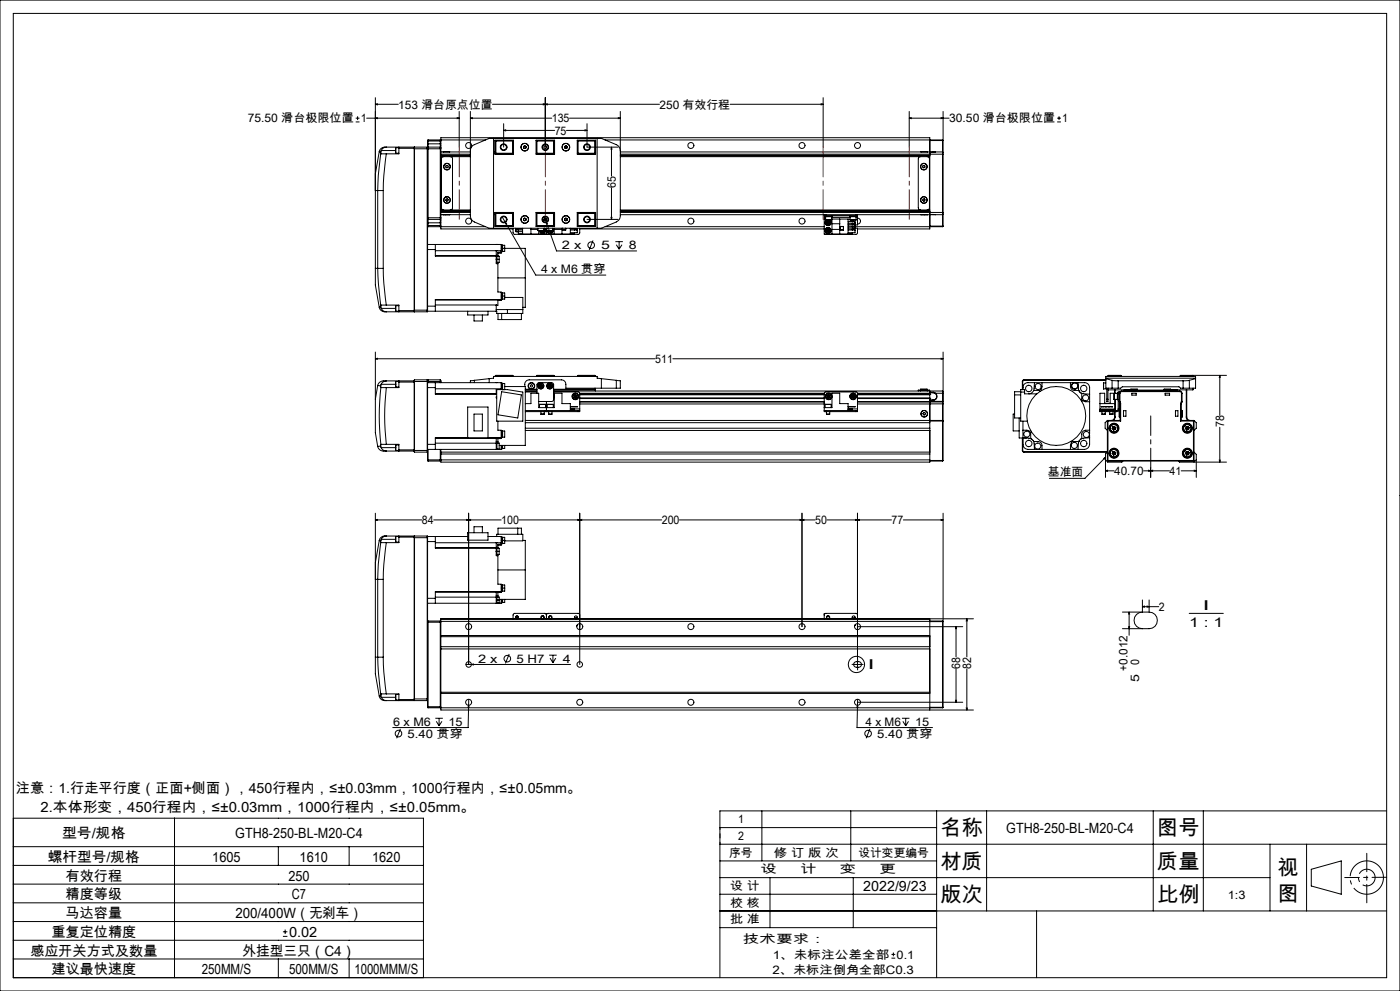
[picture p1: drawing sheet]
<svg xmlns="http://www.w3.org/2000/svg" width="420mm" height="297mm" viewBox="0 0 420 297" stroke-linecap="round" stroke-linejoin="round" font-family="sans-serif">
<g fill="none" stroke="#000" stroke-width=".3">
<path d="M0 0h420v297h-420zM4 4h412v289h-412zM106.7 36.5h1.1M106.7 35.4h1.1M107.3 34.9v1.1M110 35.4h27.8M112.6 31.3l.6-.2v.3zM112.6 35.4l.6-.1v.3zM112.6 29.3v51.1M112.6 31.3h6.9M137.2 35.3l.6 .1-.6 .2zM137.8 33.4v10.7"/>
<path d="M141.1 35.4l.6-.1v.3zM141.1 33.4v31.6l.3 .8 .9 .7 4.5 1.9h33.6l4.5-1.9 .6-.4 .4-.7 .2-.7v-31.3M141.1 35.4h24.4M147.7 31.3h50.1M151.1 39.1l.6-.2v.3zM151.1 37.1v7M151.1 39.1h15.3M163 31.1l.6 .2-.6 .1zM163.6 31.3l.6-.2v.3zM163.6 29.3v14.8M169.9 39.1h6.2M170.9 35.4h15.2"/>
<path d="M175.5 38.9l.6 .2-.6 .1zM176.1 37.1v7h9.4M185.5 35.3l.6 .1-.6 .2zM219 31.3h27.9M246.3 31.1l.6 .2-.6 .1zM246.9 29.3v14.8M272.8 35.4l.6-.1v.3zM272.8 35.4h11.9M272.8 33.4v10.7M282.3 35.3l.6 .1-.6 .2zM282.9 33.4v12.3M317.1 36.5h1.2"/>
<path d="M317.1 35.4h1.2M317.7 34.9v1.1M113.3 57.1h1.7M113.3 57.1v23.3M113.8 45.5l-1.2 6.6v5h.7M113.8 45.5h.5M114.2 46l-.7 6.6-.2 4.5M114.2 46l1.7 .1M114.3 45.5l-.1 .5M114.4 45.1l-.1 .4M114.4 45.1h4.3M115 57.1v23.3"/>
<path d="M115.9 44.1h-.4a1.75 1.75 0 0 0-1.7 1.4M115.9 46.1l-.8 6.5-.1 4.5M115.9 44.1l8.3 .1M115.9 44.1l-.8 .2-.7 .8M118.7 44.3v1.6M118.7 44.3h1M118.7 45.9h1M119.7 44.1v.3M119.7 44.4v1.7h-3.8M119.7 44.4h4.5M124.2 44.2v.4M124.2 44.6v48.4"/>
<path d="M124.2 44.6h8.1M124.4 44.1v49.3M124.4 44.1h3.8M124.4 44.1l-.2 .1M128.2 44.1v49.3M128.2 44.1l.1 .1M128.3 44.2v48.8M128.3 43.1v1.1M128.3 42.3h4M128.3 43.1h4M128.4 44.1v21.7M128.4 41.9v2.2"/>
<path d="M128.4 44.1h3.7M128.4 41.9l-.1 1.2M128.4 41.9h3.7M128.4 44.1l-.1 .2M132.1 44.1v21.7M132.1 41.9v2.2M132.1 44.1l.2 .2M132.1 41.9l.2 .2M132.3 44.3v-3h146.6v4.9M132.3 44.3v.3M132.3 44.6v20.7M132.3 47h8.8"/>
<path d="M132.3 46.6h8.8M132.3 45.5h8.8M132.3 41.9h13.4M132.3 46.2h8.8M132.9 45.5h2M133.1 47l-.5 .1-.2 .4v14.9l.2 .4 .5 .1M133.8 49.7l.4-.1 .2 .2v.4l-.3 .1-.4-.2zM133.8 59.7l.4-.2 .3 .3-.1 .4-.4 .1-.3-.3zM135.1 47l.5 .1 .1 .4v14.9l-.1 .4-.5 .1M141.1 45.2l.3-1.1 .6-.6 4.8-2h33.6l4.8 2 .6 .6 .3 1.1M148.1 41.5v26.9M148.5 45.5h.1"/>
<path d="M148.5 42h5.5v4.2h-5.5zM148.6 42.3v3.9M148.6 42.3h5.2M148.8 42.1v4M148.8 46.1h5.2M148.8 42.1h5.2M148.8 42.1l-.2 .2M153.8 42.3l.1-.2v4l-.1-.2M153.8 45.9h-5.2l.2 .2M153.8 42.3v3.6M157.1 44.3l.3 .2M157.1 43.9v.4"/>
<path d="M157.4 43.7l.4 .2M157.4 43.7l-.3 .2M157.8 44.3l-.4 .2M157.8 43.9v.4M160.8 46.1h5.6M160.8 42h5.6v4.2h-5.6zM160.8 42.1h5.6M161.1 42.3v3.6M161.1 42.3l-.2-.2v4l.2-.2M161.1 45.9h5M161.1 42.3h5M166.1 42.3l.2-.2v4l-.2-.2"/>
<path d="M166.1 42.3v3.6M169.4 44.3l.4 .2M169.4 43.9v.4M169.8 43.7l.3 .2M169.8 43.7l-.4 .2M170.1 44.3l-.3 .2M170.1 43.9v.4M173.2 42h5.5v4.2h-5.5zM173.2 46.1h5.2M173.2 42.1h5.2M173.4 42.3v3.6M173.4 42.3l-.2-.2v4l.2-.2"/>
<path d="M173.4 45.9h5.2l-.2 .2M173.4 42.3h5.2M178.4 42.1v4M178.4 42.1l.2 .2M178.6 42.3v3.9M178.6 45.5h.1M179.1 41.5v26.9M181.5 41.9h101.3M183.4 44.1l.2 .6h-.3zM183.4 44.1v8.7M183.4 56.3v9.5M186.1 47h92.8"/>
<path d="M186.1 46.6h92.8M186.1 45.5h93.8M186.1 46.2h96.7M276.2 47l-.5 .1-.2 .5v14.7l.2 .5 .5 .1M276.3 45.5h2M276.9 49.7l.3-.1 .3 .2v.4l-.4 .1-.3-.2zM276.9 59.7l.4-.1 .2 .3-.1 .4h-.4l-.2-.3zM278.2 47l.4 .1 .2 .5v14.7l-.2 .5-.4 .1M278.9 46.2v17.5M278.9 42.1h3.9M279.9 45.6h-1v.6M279.9 45.5h.8"/>
<path d="M279.9 45.5v.1M280.7 45.5l-.8 .1M280.7 45.5h2.1M282.8 46.2h.1M282.8 45.5v.7M282.8 45.5l.1 .2M282.8 41.9l.1 .1-.1 .1M282.8 41.9v.2M282.8 42.1v3.4M282.8 46.2v17.5M282.9 45.7v.5M282.9 46.2v17.5"/>
<path d="M128.3 73.3h2.3M128.3 74.8h2.3M128.3 67.5h4M128.3 65.3h4M128.3 65.6l.1 .2M128.3 66.8h4M128.3 67.8l.1 .1M128.4 65.8v2.1M128.4 65.8h3.7M128.4 67.9h3.7M130.6 74.8v2l18.5-.1v2h-.2M130.6 73.3v1.5"/>
<path d="M130.6 73.3h19.8v2.6h-1M130.6 76.6h18.3M130.6 75.1h19.8M132.1 65.8v2.1M132.3 65.3v.3M132.3 65.6v3h21.6M132.3 62.9h8.8M132.3 63.2h8.8M132.3 64.3h8.8M132.3 67.9h13.4M132.3 63.7h8.8M132.3 65.6l-.2 .2"/>
<path d="M132.3 67.8l-.2 .1M132.3 63.3h8.8M132.9 64.3h2M148.5 64.3h.1M148.5 63.7h5.5v4.2h-5.5zM148.6 63.7v3.9M148.6 67.6h5.2M148.6 67.6l.2 .2M148.8 63.8v4M148.8 63.8l-.2 .1h5.2M148.8 63.8h5.2M148.8 67.8h5.2"/>
<path d="M148.9 73.3h.1M148.9 76.6v1.1M148.9 77.7v1.3h.5M148.9 75.1h.1M148.9 75.1v1.5M148.9 75.1v.1M148.9 73.3h.2M148.9 77.7h.9M148.9 76.5h.5M149.1 76.8h.7v.9M149.1 73.3h.1M149.4 78.6v.4"/>
<path d="M149.4 76.5v.3M149.4 79v8.5h1v2.3M149.8 77.7v.9h-.7M150.4 74.4h7.2v8.9M150.4 75.6h-1v.9M150.4 73.4h.4v2l-.4 .1M150.5 73.4v2.1M150.7 65l.8 1.5M150.8 73.5h.6v1.8h-.6M151.5 66.5l.4 .5-.2 .1zM151.5 66.5l9.2 15.9h21.1M153.8 63.9l.1-.1v4l-.1-.2"/>
<path d="M153.8 63.9v3.7M153.9 68.4l.1 1.5 .3 .3h19.2l.4-.4v-1.4M154.7 68.4v.2h2.1M154.7 68.9v.5h2.1M154.7 68.9h2.1M154.9 69.4h.4M155.5 68.6v.3a.41 .41 0 0 0-.4-.3 .41 .41 0 0 0-.4 .3M155.5 69.4v.7h1.3M156.8 68.4v1.8M157.1 66l.3 .1M157.1 65.6v.4M157.4 65.4l.4 .2"/>
<path d="M157.4 65.4l-.3 .2M157.8 66l-.4 .1M157.8 65.6v.4M159.3 68.4v1.8M159.3 68.8h2.1M160.8 63.7h5.6v4.2h-5.6zM160.8 63.8h5.6M160.8 67.8h5.6M161.1 63.9v3.7M161.1 67.8v.1M161.1 63.9l-.2-.1v4l.2-.2M161.1 63.9h5"/>
<path d="M161.1 67.6h5M161.4 69.1h1.7M161.4 69.1h1.8M161.4 68.4v.7M161.6 69.1v1.1M161.7 67.8v.1M162.3 69.1l.1 .3M162.4 69.4l.5 .2M162.4 69.4l.3-.3 .2 .5M162.9 69.1l.3 .1M163.1 69.1h.1M163.2 68.4v.7"/>
<path d="M163.2 68.9v.3M163.2 65.9h.3zM163.2 66l.2 .2M163.2 69.2l-.3 .4M163.3 66l.1 .1M163.3 68.4a.86 .86 0 0 1-.2 1.4 .86 .86 0 0 1-1.2-.7M163.3 65l.6 1.6M163.4 68.4a.9 .9 0 0 1-.3 1.5 .9 .9 0 0 1-1.2-.8M163.5 65.9h.1M163.5 65.4v.5M163.5 65.6h.5M163.7 70.2h-.3"/>
<path d="M163.9 66.6l.3 .5-.3 .1zM163.9 66.6l3.1 8.6h24M163.9 65.5v.5M163.9 68.4v1.8M164 69.1h1.8M164 68.4v.7M164.2 70.2h.2M164.7 69.1v.3M164.7 69.4l.5 .2M164.7 69.4l.4-.3 .1 .5M165.2 69.1l.4 .2M165.4 67.8v.1"/>
<path d="M165.5 69.1l.1 .2M165.6 69.3l-.4 .3M165.8 69.1h.1M165.8 68.5a.91 .91 0 0 1-.4 1.4 .91 .91 0 0 1-1.2-.8M165.8 68.6a.88 .88 0 0 1-.5 1.3 .88 .88 0 0 1-1.1-.8M165.8 68.4v.7M166.1 63.9l.2-.1v4.1M166.1 63.9v3.7M166.1 67.8v.1M166.1 67.6l.2 .2M166.3 68.4v1.8M166.3 68.8h2.3"/>
<path d="M168.6 68.4v1.8M168.7 68.4v.5h1v-.5M169.4 66l.4 .1M169.4 65.6v.4M169.7 68.4v.5M169.8 65.4l.3 .2M169.8 65.4l-.4 .2M170.1 66l-.3 .1M170.1 65.6v.4M171.1 68.4v1.8M171.1 68.9h2.1M172.4 68.6v.3a.41 .41 0 0 1 .4-.3 .41 .41 0 0 1 .3 .3"/>
<path d="M172.4 69.7v.4h-1.3M173.2 69v.2M173.2 63.7h5.5v4.2h-5.5zM173.2 68.4v.2h-2.1M173.2 68.9v.8h-2.1M173.2 63.8h5.2M173.2 67.8h5.2M173.4 63.9v3.7M173.4 63.9l-.2-.1v4l.2-.2M173.4 67.6h5.2M173.9 68.6h73.4M176.1 65.8h9.4"/>
<path d="M177.9 72.1l-1.1 2.8M178.4 63.8v4M178.4 63.8l.2 .1h-5.2M178.6 63.7v3.9M178.6 64.3h.1M178.6 67.6l-.2 .2M181.5 67.9h65.8M183.3 65.2h.3l-.2 .6zM184.6 72.4h2.3M184.9 73.3l.8 1.4M185.7 72.4v2.3M186.1 62.9h92.8"/>
<path d="M186.1 63.2h92.8M186.1 64.3h61.2M186.1 63.7h96.7M186.1 63.3h92.8M186.6 73.3l-.9 1.4M247.3 64.7h.5M247.3 64.3h.5M247.3 64.7v.5M247.3 65.2v5h9.6l.3-.4v-1.4h-.7M247.3 64.3v.4M247.3 65.6h.4M247.3 65.2h.4"/>
<path d="M247.5 70.2h.3M247.6 64.7v.2h2v-.2M247.7 65.9h1.7M247.7 65.9h1.8M247.7 64.9v1M247.8 64.3v.4M247.8 64.3h9M247.8 64.7h9M247.9 66.8l.3 .4M248 68.9v.5M248 68.9l.9 .4M248 65.9l-.5 .9"/>
<path d="M248 69.4l.5 .2M248.1 65.9l-.3 .3-.2 .6M248.1 66.3l-.2 .5M248.1 66.3l.6 .9M248.2 67.2h.5M248.4 68.6l-.4 .3M248.4 68.6l.4 .2M248.4 68.6l.1 1M248.7 66.3h-.6M248.7 66.3l.2 .4M248.7 66.3l-.5 .9M248.8 65.9a.87 .87 0 0 1 .1 1.5 .87 .87 0 0 1-1.3-.6"/>
<path d="M248.8 65.9a.89 .89 0 0 1 .1 1.6 .89 .89 0 0 1-1.4-.7M248.8 68.8l.1 .5M248.8 68.8l-.8 .6M248.9 69.3l-.4 .3M248.9 66.7l-.2 .5M248.9 66.7l-1 .1M249.5 65.9h-.1M249.5 65.6h4.9v4.6M249.5 64.9v1M249.5 65.2h5.5M249.6 65.6v4.6M249.6 68.8h2.3"/>
<path d="M249.6 67.1h2.3M251.9 65.6v4.6M252 67.9h1v1h-1zM253 67.9v1M254.4 66.4h2.1v.5M254.4 67.2h2.1v.5h-2.1M254.4 68.1h2.1v.5h-2.1M254.4 68.9h2.1M254.4 66.9h2.1M254.4 65.7h.6M254.9 64.7v.2h2v-.2M255 65.9h1.8"/>
<path d="M255 64.9v1M255.7 68.6v.3a.41 .41 0 0 1 .4-.3 .41 .41 0 0 1 .4 .3M255.7 65.9v.5M255.7 67.7v.4M255.7 69.7v.4h-1.3M255.7 67.9h27.1M255.9 66.4h.4M256.5 66.9l-.4 .3-.4-.3v.3M256.5 66.6v.2M256.5 69v.2M256.5 68.9v.8h-2.1M256.8 64.7h.4"/>
<path d="M256.8 64.3h.4M256.8 64.3v.4M256.8 65.9h.1M256.8 64.9v1M256.8 65.2h.4M257.2 65.4a.9 .9 0 0 1 1 .9 .9 .9 0 0 1-1 .9M257.2 64.7v.5M257.2 64.3v.4M257.2 65.2v2.2h-.7M257.2 64.3h22.7M276.3 64.3h2M278.9 63.7v4.9h-21.7"/>
<path d="M278.9 63.7v.6h1M278.9 67.8h3.9M279.9 64.3h.8M279.9 64.3h.1M280.7 64.3h2.1M282.8 63.7h.1M282.8 63.7v.6M282.8 67.8h.1M282.8 67.8v.1M282.8 64.3v3.5M282.9 63.7v.5M282.9 64.2l-.1 .1"/>
<path d="M282.9 67.8l-.1 .1M282.9 64.2v3.6M112.6 80.4v5l1.2 6.7M112.6 80.4h.7M113.3 80.4h1.7M113.3 80.4l.2 4.6 .7 6.6M113.8 92.1a1.8 1.8 0 0 0 2.1 1.3M114.2 91.6l.1 .4M114.3 92l.1 .4M114.3 92l-.5 .1M114.4 92.4l.7 .8 .8 .2M114.4 92.4h4.3"/>
<path d="M115 80.4l.1 4.5 .8 6.5M115.9 91.4l-1.7 .2M115.9 91.4h3.8v1.7M118.7 91.6v1.7M118.7 93.3h1M118.7 91.6h1M119.7 93.1v.3M119.7 93.1h4.5M124.2 93.3l-8.3 .1M124.2 93v.3M124.2 93h4.1M124.2 93.3l.2 .1"/>
<path d="M124.4 93.4h3.8M128.3 93l-.1 .4M128.3 91.8h2.3M130.6 91.8v1.5M130.6 91.4h18.3M140.3 93.3v1.1h6.1v-1.1M142.2 94.4v1.8h2.5v-1.8M148.9 91.4v1.9M148.9 92.8h7.9M149.4 83.3h8.2M149.4 93.9v1.9h7v-1.9M150.4 89.8l-19.8 .1"/>
<path d="M150.4 87.7h.1v2M150.4 90h-1v1.5l-.5-.1M150.4 89.8h-19.8v2M150.4 88.7h1M150.5 93.9v1.9M150.5 87.7h.3v2h-.4M150.8 87.8h.6v.9M151.4 88.7v.9h-.6M151.4 89.1h5.4v4.8h-7.8v-.6h-20.7M152.2 92.8v1.1M157.6 83.3v8.8h-.8M112.6 107.5l.6-.1v.3z"/>
<path d="M112.6 119.7v10l.7 4.1M112.6 105.5v14.2M112.6 107.5h83.9M113.3 115.5h.1M113.3 115.5l.9 .1M113.3 115.5l-.7 4.2M114.2 115.6l.1 .5M114.3 116.1l1.6 .1M114.3 116.1a75.3 75.3 0 0 0 0 17.2M114.3 115.2l-.1 .4M114.3 115.2h4.4M115.9 114.2h-.3a1.92 1.92 0 0 0-2.3 1.3"/>
<path d="M115.9 116.2a73.4 73.4 0 0 0 0 17M115.9 114.2a1.71 1.71 0 0 0-1.6 1M115.9 114.2h8.3M118.7 115.2v.8M118.7 114.3v.9M118.7 114.3v1.7M118.7 114.3h1M118.7 116h1M119.7 114.2v.3M119.7 114.5v1.7h-3.8M119.7 114.5h4.5M124.2 114.3h8.1"/>
<path d="M124.2 114.5v20.3M124.4 113.8l-.2 .7M124.4 113.8v21.7M124.4 113.8h3.8M128.2 113.8v21.7M128.2 113.8l.1 21.2M128.3 114.7h22.1v1.8M128.3 116.2h2.3M128.4 113.8v.9M128.4 113.8h3.7M128.4 113.8l-.1 .2M130.6 114.7v1.5"/>
<path d="M130.6 116.2v1.9h18.3v-1.3h3.3l4.6 .7v8.7h-7.8v-9.4M130.6 118h18.3M130.6 116.5h19.8M132.1 113.8v.9M132.1 113.8l.2 .5M132.3 114.3v.4M142.3 114l-1.2 .1v.6M142.3 114v.7M146.8 113.5v1.2M148.6 112.7h5.3M148.6 112.7v.1M148.8 112.5h5l.1 .2"/>
<path d="M148.8 112.5v.3M148.8 112.5l-.2 .2M148.9 114.6v.1M149 119v.3M149.1 114.6v.1M150.4 114.8l.4 .1v1.9M150.4 116.5v.3M150.5 117.4l5.9 1-1.1 6.9-5.9-1zM150.5 114.8v2M150.8 114.9h.6v.9M151.4 115.8h6.2v17.7h-7.8M151.4 115.8v1"/>
<path d="M153.9 112.7v.1M157.4 115.8a1.51 1.51 0 0 1 1.4-2h9.6a1.33 1.33 0 0 1 1.4 1.4v1.1h15.1M157.6 117.2h3.5M157.6 117.5h3.5M157.6 116.7h3.5M157.6 116.8h3.5M160.9 112.7l.2-.2h5l.2 .2M160.9 112.7h5.4M160.9 112.7v.1M161.1 117.9v-2.6l.4-.6h4.1l.5 .4v4.7l-.2 .4-.3 .1h-4M161.7 115.7l.3 .4M162 115.2l-.3 .5"/>
<path d="M162 115.2l.3 .5M162.3 115.7l-.3 .4M162.3 115.7l.2 .4M162.3 115.7h-.6M162.5 115.2l.3 .4M162.5 115.2h-.5M162.5 115.2l-.2 .5M162.5 116.1h-.5M162.8 115.6l-.3 .5M162.8 115.6l-.5 .1M164.4 115.7l.3 .4M164.7 115.2l-.3 .5"/>
<path d="M164.7 115.2l.2 .5M164.9 115.7l-.2 .4M164.9 115.7l.3 .4M165.2 115.2l.2 .4M165.2 115.2h-.5M165.2 115.2l-.3 .5M165.2 116.1h-.5M165.4 115.6l-.2 .5M165.4 115.6l-1 .1M166.1 118.2l.2 .5-.2 .6M166.1 117.5h7.6l.2 .4v4.7M166.1 118.5v.6"/>
<path d="M166.1 118.6v.4M166.1 117.2h116.7M166.1 116.7h12.3M166.3 112.7v.1M172.2 118.6v.5M172.2 118.6l.4 .2M172.2 119.1l.4 .2M172.5 118.3l-.3 .3M172.5 118.3l.5 .2M172.5 118.3l.1 1M172.6 118.8l-.4 .3M172.6 118.8l.4 .2"/>
<path d="M173 118.5v.5M173 118.5l-.4 .3M173 119l-.4 .3M173.2 112.7h5.4M173.2 112.7v.1M173.9 118.2h73.4M173.9 119.4h73.4M173.9 118.3h73.4M173.9 119.3h73.4M173.9 118.1h73.4M173.9 117.9h73.4M178.4 112.5h-5l-.2 .2"/>
<path d="M178.4 112.5v.3M178.4 116.3v.4M178.4 116.7l.2 .1h-12.5M178.4 112.5l.2 .2M178.6 112.7v.1M178.6 116.3v.9M180.4 113.5l-1.3-.2v-.5h-31v.5l-5.8 .7M180.4 113.5v2.8M180.4 113.5l4.5 .5M184.9 114l1.2 .1v2.2h-1.2M184.9 114v2.3M201.9 107.5h81"/>
<path d="M248.1 119l.4 .3M248.2 118.5l-.1 .5M248.2 118.5l.4 .3M248.6 118.8l-.1 .5M248.6 118.8l.4 .3M248.6 118.3l-.4 .2M248.6 118.3l.5 .3M248.6 118.3v.5M249 119.1l-.5 .2M249.1 118.6l-.1 .5M249.1 118.6l-1 .4M255.5 118.6v.5"/>
<path d="M255.5 118.6l.4 .2M255.5 119.1l.5 .2M255.9 118.3l-.4 .3M255.9 118.3l.4 .2M255.9 118.3l.1 1M255.9 118.8l-.4 .3M255.9 118.8l.5 .2M256.3 118.5l.1 .5M256.3 118.5l-.4 .3M256.4 119l-.4 .3M257.2 118.1l21.7 .1M257.2 118.2h21.7"/>
<path d="M257.2 119.4h21.7M257.2 118.3h21.7M257.2 119.3h21.7M257.2 117.9h21.7M275.5 117.2v-.3h3.3v.3M276.2 116.7h2M276.2 116.7v.5M276.2 116.9h1.9M278.2 116.7v.5M278.9 119.4h-21.7M278.9 117.9v2.6M278.9 118.2h.1"/>
<path d="M278.9 119.4h.1M278.9 120h1M278.9 119.9h1M278.9 117.7h1M279.9 117.6h-1v-.4v.7M279.9 117.7l.7 .3M279.9 117.6l.8 .3M279.9 117.6v.1M279.9 119.9v.1M280.6 118a1.06 1.06 0 0 1 .4 1.2 1.06 1.06 0 0 1-1.1 .7M280.7 117.9a1.18 1.18 0 0 1 .4 1.3 1.18 1.18 0 0 1-1.2 .8M280.7 117.9h2.1"/>
<path d="M280.7 117.9l-.1 .1M282.3 107.4l.6 .1-.6 .2zM282.8 117.2v.7M282.8 117.2l.1 .1v.6h-.1M282.8 117.9v2.4M282.9 105.5v14.8M304.4 118.4h1.8M306.2 117.5h1.2M306.2 117.4h-1.8v7.9h1.8M306.7 114.3h.1M306.7 114.3v2.5M306.8 114.3v2.5"/>
<path d="M307.2 113.8l-.5 .5M307.2 113.9l-.4 .4M307.2 113.8h24.6M307.2 113.8v.1M307.2 113.9h24.6M310.1 117a1.64 1.64 0 0 1-1.5 1M310.1 117h1.8l.1 .3M310.3 114.7l-.2 2.3M311 118h-3.6v-1.2h-1.2v9.4h2M312.6 114.7v1.4l-.4 .6 .3 .3M321.1 114.7v1.1a1.21 1.21 0 0 0 1.2 1.2h1.3l.9 .9M322.3 114.7h-13.9a1.58 1.58 0 0 0-1.5 2.1"/>
<path d="M322.6 114.7h2.8a1.51 1.51 0 0 1 1.5 1.5v13.9M323.4 114.7l.1 1.1a1.96 1.96 0 0 0 1.1 2.1M324.5 117.9v1.8l-.2 .1M324.5 117.9l2.4 .2M331 116.5l.1 .1M331 116.4v.1M331.1 114.8l-.1 1.6M331.1 114.8v1.6M331.1 116.6h.9M331.1 114.8h.7M331.1 116.4v.2M331.8 113.3h26.9"/>
<path d="M331.8 113.5l1.8 .5M332 119.7v.6h.4v-.6M332 119.7h.4M332 116.3v3.4M332.4 112.7h4M332.4 112.7v.1M332.4 116.3v3.4M332.4 116.7l.1 .1M332.5 112.5h3.7M332.5 116.8h6.7M332.5 112.5v.3M332.5 116.3v.5"/>
<path d="M332.5 112.5l-.1 .2M333.6 114l1.9 .1M333.6 116.3h1.9M333.6 116.3h-1.8v-3.5h26.9v3.5h-1.9M333.6 114v2.3M334.2 117.9h.1M334.2 117.9v1.8M334.2 119.7h1M334.2 117.9h1M334.4 116.8v1.1M334.5 117.9h-1.4v3h-1.7v-3h-1.4v5.1M334.5 119.7v3.3"/>
<path d="M334.5 116.8v1.1M335.5 117.8h-.3v2h.3M335.5 118h.3M335.5 114.1h19.4M335.5 116.3h.7l.5-.4h17l.5 .4h.7M335.5 114.1v2.2M335.5 118v4.6M335.8 117.9v-.4h-.3v.5M335.8 117.9h.2M335.8 117.9v4.7M336 117.9v2.4M336.2 112.5v.3"/>
<path d="M336.2 112.5l.2 .2M336.4 112.7v.1M336.5 117.2v.2M336.5 117.4l-.5 .5M336.5 117.2l-.5 .2-.2 .5M336.5 117.2h17.4M336.5 117.4h17.4M337.9 116.9h-.7v.3M337.9 116.9h14.6M337.9 116.9v.3M339.2 116.7h2M339.2 116.8l.1 .1"/>
<path d="M339.2 116.8h2M339.2 116.7v.2M339.5 117.9h1.4v.5h-1.4zM341.2 116.8v.1M341.2 116.7v.1M349.2 116.7h2M349.2 116.8l.1 .1M349.2 116.8h2M349.2 116.7v.1M349.5 117.9h1.4v.5h-1.4zM351.2 116.8v.1M351.2 116.8h6.7"/>
<path d="M351.2 116.7v.2M352.5 116.9h.7v.3M352.5 116.9v.3M353.9 117.4l.5 .5M353.9 117.2v.2M353.9 117.2l.6 .3 .1 .4M354 112.7h4M354 112.7v.1M354.2 112.5h13.7M354.2 112.5v.3M354.2 112.5l-.2 .2M354.4 117.9h.2"/>
<path d="M354.4 117.9v2.4M354.6 117.9v2.4M354.9 116.3h1.9M354.9 114.1v2.2M355.9 116.8v8.2M356 116.8v8.2M356.8 114l-1.9 .1M356.8 114v2.3M357.9 116.3v.5M358 112.7l-.1-.2v.3M358 112.7v.1M358 116.3l-.1 .5"/>
<path d="M358.7 113.5l-1.9 .5M365.9 112.5v12M365.9 112.5l.2 .6h-.3zM113.3 133.8a2.06 2.06 0 0 0 2.6 1.4M113.3 133.8h.1M114.2 133.7l.1 .5M114.2 133.7l-.9 .1M114.3 133.3l-.1 .4M114.3 134.2l.8 .8 .8 .2M114.3 134.2h4.4M115.9 133.2l-1.6 .1M115.9 133.2h3.8v1.6"/>
<path d="M115.9 135.2h8.3M118.7 134.2v.8M118.7 133.3v.9M118.7 133.3v1.7M118.7 133.3h1M118.7 135h1M119.7 134.8v.4M119.7 134.8h4.5M124.2 134.8l.2 .7M124.2 135h4.1M124.4 135.5h3.8M128.3 135v.4"/>
<path d="M128.3 137.8h4M128.3 133.2h2.3M128.3 135.4l-.1 .1M128.3 135.4l.1 2.8M128.4 138.2h3.7M128.4 134.7v3.5M130.6 133.2v1.5M130.6 132.8h18.3M132.1 134.7v3.5M132.3 137.8h146.6M132.3 136.1h146.6M132.3 135.5h146.6"/>
<path d="M132.3 138l-.2 .2M140.3 122h6.1v9.3h-6.1zM140.3 131.2h-9.7v2M142.2 124.1h2.5v5h-2.5zM146.4 131.2h4M148.9 131.3h.1M148.9 131.3v1M148.9 132.8v1.9M148.9 132.7h.2v2M148.9 132.3v.5M148.9 132.3h.5M149.1 132.8h.7v1.8h-.7"/>
<path d="M149.4 132.3v.5M149.4 126.2v2.7h1v2.4h-19.8M149.4 134.6v.1M150.4 129.1l1 .1v1.8h-.6M150.4 131.4h-1v.9M150.4 133.5v1.2h-22.1M150.5 129.1v2M150.5 133.5v1M150.8 129.1v2h-.4M150.8 133.5v1h-.4M151.4 133.5v.9h-.6M157.6 128.3h121.3"/>
<path d="M157.6 129h121.3M157.6 126.7h121.3M157.6 126h125.2M157.6 123.4h5.8M157.6 123h5.8M157.6 121h1.7v-3.1h2.3v4.3h4.7v-4.3h2.3v3.1h2.5v2M161.9 121.2h1.8M161.9 121.2v1M162.3 124.1h1M162.3 123.4v.7M163.3 123.4v.7M163.4 123.4h.5"/>
<path d="M163.4 123h1M163.4 123v.4M163.6 121.2h-1.7M163.7 121.2h.1M163.7 121.2v1M163.9 123.4h.5M163.9 120.3v3.1M164.2 121.2h1.8M164.2 121.2v1M164.4 123.4h9M164.4 123h9M164.4 123v.4"/>
<path d="M164.6 124.1h1M164.6 123.4v.7M165.6 123.4v.7M165.9 121.2h-1.7M166 121.2h.1M166 121.2v1M171.1 121.8h2.1l-2.1 .2M172.4 122.6v.2h-1.3M173.4 123h.5M173.4 123v.4M173.9 123v.4h-.5M173.9 122.6v.4"/>
<path d="M173.9 122.6h-2.8M173.9 120.3h73.4M173.9 121.1h73.4M173.9 120.5h73.4M247.3 123h.5M247.3 122.2h2.3v-4.3h2.3v3.1h2.5v2M247.5 121.2h1.8M247.5 121.2h.1M247.5 121.2v1M247.8 123v.4M247.8 123.4h9M247.8 123h9"/>
<path d="M247.9 124.1h1M247.9 123.4v.7M248.9 123.4v.7M249.3 121.2v1M254.4 121.8h2.1l-2.1 .2M255.7 122.6v.2h-1.3M256.8 123h.4M256.8 123v.4M257.2 123v.4h-.4M257.2 122.6v-4.7l-.2-.4h-9.4l-.3 .4v5.5h.5M257.2 122.6v.4M257.2 122.6h-2.8"/>
<path d="M257.2 120.5h21.7M277.1 123.6l.4 .1 .1 .3-.2 .4-.4-.1-.1-.3zM278.9 120.5v.6M278.9 120.5v.5M278.9 121v17.5h-146.6v-3.8M278.9 138.2h3.9M278.9 138h3.9M278.9 126.2h3.9M278.9 120.5h3.9M282.8 138v.2M282.8 126v.2M282.8 138h.1"/>
<path d="M282.8 126l.1 .1-.1 .1M282.8 120.3h.1M282.8 120.3v.2M282.8 121h.1M282.8 120.5v.5M282.8 120.3h-25.6M282.8 121v5M282.8 126.2v11.8M282.8 121l-25.6 .1M282.9 138l-.1 .2M282.9 120.4l-.1 .1M282.9 120.3v.1"/>
<path d="M282.9 120.4v.6M282.9 121v17M304.4 124.1h-.4v5h1.8M305.8 125.3v6h2.1M306.7 135l.5 .5M306.7 135h.1M306.7 131.3v3.7M306.8 135l.4 .4M306.8 131.3v3.7M306.9 128.9l1.4 .1 .6 .3 .3-.2M306.9 126.2v7a1.51 1.51 0 0 0 1.5 1.5h2.8M306.9 131.2l2.3 .2"/>
<path d="M307.2 135.5h25l-.6 .6v7M307.2 135.4v.1M307.2 135.4h25M309.2 131.4l.3 .2M309.2 131.4l.9 .9M309.5 129.5l-.3 .2v1.7M309.9 132l.2 .3M310.1 132.3h1.3a1.14 1.14 0 0 1 1.2 1.2v1.2M310.1 132.3l.2 2.4M321.3 132.3l.2 .4-.3 .6-.1 1.4M321.7 132l.2 .3h1.7M323.6 132.3l-.2 2.4"/>
<path d="M323.8 132l-.2 .4M324.5 120.3l.4-.3 .6 .4h1.4M324.5 131.4l-.9 .9M324.6 131.4l-.4 .2M326.9 128.9h-1.2a1.21 1.21 0 0 0-1.2 1.2v1.3M326.9 131.2l-2.3 .2M326.9 130.4v2.8a1.57 1.57 0 0 1-1.5 1.5h-13.9M330 121h4.5M330.1 122.6h4.3v.2h-4.3zM330.4 121.8l.8 .2zM330.4 123h-.5v.4h.5M330.4 123.4h1.4"/>
<path d="M330.4 123h4.6M330.4 123v.4M330.6 124.1h1M330.6 123.4v.7M331.1 137.4l.5-.3-.3 .5zM331.6 121.8l.5 .2zM331.6 123.4v.7M331.6 137.8l.7 .7h4.3l.3-.3M331.6 137.1l-6.1 6.3h-10.7M331.8 123.4h.9M331.8 123v.4M332.2 126.2l.1-.2 .1 .2"/>
<path d="M332.2 126.2h.2M332.2 138h.2M332.2 138l.2 .2M332.2 126.2v11.8M332.4 138v.2M332.4 138.2h25.6M332.4 138h25.6M332.4 126.2h3.8M332.4 126.2v11.8M332.4 121.8l.5 .2zM332.7 123.4h2.3M332.7 123v.4"/>
<path d="M332.9 124.1h1M332.9 123.4v.7M333.3 121.8l.5 .2zM333.7 128.5l.3 .4M333.7 136l.3 .4M333.8 127.9l-.1 .6M333.8 127.9l.4 .4M333.8 135.4l-.1 .6M333.8 135.4l.4 .5M333.9 123.4v.7M334.2 128.3l-.2 .6M334.2 128.3l.4 .5"/>
<path d="M334.2 128.3l-.5 .2M334.2 135.9l-.2 .5M334.2 135.9l.4 .4M334.2 135.9l-.5 .1M334.4 125a.97 .97 0 0 1-1 1M334.4 125h.1M334.4 127.8l.4 .4M334.4 127.8l-.6 .1M334.4 127.8l-.2 .5M334.4 135.3l-.6 .1M334.4 135.3l.4 .4M334.4 135.3l-.2 .6"/>
<path d="M334.4 123.4v1.6M334.5 125l-.5 1M334.5 123.4v1.6M334.6 128.8l-.6 .1M334.6 136.3l-.6 .1M334.8 128.2l-.2 .6M334.8 128.2l-.6 .1M334.8 135.7l-.2 .6M334.8 135.7l-.6 .2M335 123v.4M335.5 122.6l-.5 .4M335.5 122.6h.3"/>
<path d="M335.8 125h.1M335.8 123h.1M335.8 123v2M335.8 120.3l.2 .8M335.8 122.6a.84 .84 0 0 1-.8 .8M335.8 120.3l.1 .2M335.8 120.3h.2M335.8 125h.2M335.8 123h.2M335.9 120.5l.1 .5M336 123h.1M336 125h.1"/>
<path d="M336 120.3v.1M336 120.4l.2 .6M336 120.4l-.1 .1M336 123v2M336 121h.2M336 126l.2 .2M336 126h-3.8l-.7 .7v1.6l.7 .7M336 121v5M336.2 121v5.2M337 123.1h.8v1.6h-.8zM352.6 123.1h.8v1.6h-.8zM353.6 138.2l.3 .3h14"/>
<path d="M354.2 121h.2M354.2 126.2h3.8M354.2 121v5.2M354.4 125h.1M354.4 126l-.2 .2M354.4 126h3.8l.7 .7v1.6l-.7 .7M354.4 121v5M354.4 120.4l.1 .1M354.4 120.4l-.2 .6M354.4 123h.1M354.4 120.3v.1M354.4 120.3h.2"/>
<path d="M354.4 123v2M354.4 125h.2M354.4 123h.2M354.5 120.5l-.1 .5M354.6 123v2M354.6 120.3l-.2 .8M354.6 120.3l-.1 .2M355.6 136l.4 .4M355.6 128.5l.4 .4M355.8 135.4l-.2 .6M355.8 135.4l.8 .9M355.8 127.9l-.2 .6"/>
<path d="M355.8 127.9l.8 .9M355.9 125l.2 .7 .3 .3M355.9 125h.1M356 125a1.02 1.02 0 0 0 1 1M356.2 135.9l-.2 .5M356.2 135.9l-.6 .1M356.4 135.3l.4 .4M356.4 135.3l-.6 .1M356.4 135.3l-.2 .6M356.4 127.8l-.6 .1M356.4 127.8l.4 .4M356.4 127.8l-.4 1.1"/>
<path d="M356.6 136.3l-.6 .1M356.6 128.8l-.6 .1M356.8 135.7l-.2 .6M356.8 135.7l-.6 .2M356.8 128.2l-.2 .6M356.8 128.2l-1.2 .3M358 126.2h.2M358 126.2v-.2l.2 .2M358 138h.2M358 138v.2M358 126.2v11.8M358.2 138l-.2 .2"/>
<path d="M358.2 135.5l.7 .7v6.9M358.2 126.2v11.8M358.9 137.8l-.7 .7M365.8 137.9h.3l-.2 .6zM365.9 128.1v10.4M112.6 155.8l.6-.1v.3zM112.6 153.8v43.2M112.6 155.8h14M130.1 155.8h20.3M140 155.7l.6 .1-.6 .2zM140.3 159.7h6.1v2.2h-6.1zM140.6 155.8l.6-.1v.3z"/>
<path d="M140.6 153.8v45.3M142.2 159.7v-1.8h2.5v1.8M155.3 158.3v1.8M155.6 155.8h42.9M173.3 155.7l.6 .1-.6 .2zM173.9 155.8l.6-.1v.3zM173.9 153.8v45.3M203.8 155.8h40.7M240 155.7l.6 .1-.6 .2zM240.6 155.8l.6-.1v.3zM240.6 153.8v34M248.1 155.8h19.3"/>
<path d="M256.6 155.7l.6 .1-.6 .2zM257.2 155.8l.6-.1v.3zM257.2 153.8v43.7M271 155.8h11.9M282.3 155.7l.6 .1-.6 .2zM282.9 153.8v58.2M331.6 141.1l.6-.2v.3zM331.6 141.1h2.6M344.6 140.9l.6 .2-.6 .1zM345.2 141.1l.6-.2v.3zM345.2 140.2v2.9M350.8 141.1h-7.7"/>
<path d="M354.4 141.1h4.5M358.3 140.9l.6 .2-.6 .1zM113.3 173.6h1.7M113.3 173.6v23.4M113.8 162l-1.2 6.6v5h.7M113.8 162l.5 .1M114.2 162.5l-.7 6.6-.2 4.5M114.2 162.5l1.7 .1M114.3 162.1l-.1 .4M114.4 161.6l-.1 .5M114.4 161.6h4.3M115 173.6v23.4"/>
<path d="M115.9 160.7h-.4a1.65 1.65 0 0 0-1.7 1.3M115.9 162.6l-.8 6.6-.1 4.4M115.9 160.7l8.3 .1M115.9 160.7a1.68 1.68 0 0 0-1.5 .9M118.7 160.8v1.7M118.7 160.8h1M118.7 162.5h1M119.7 160.7v.3M119.7 161v1.6h-3.8M119.7 161h4.5M124.2 160.8v.3M124.2 161.1v48.4"/>
<path d="M124.2 161.1h4.1M124.4 160.7v49.3M124.4 160.7h3.8M124.4 160.7h-.2M128.2 160.7v49.3M128.2 160.7l.1 .4M128.3 179.3h2.3M128.3 161.1l.1 51M128.3 160.8h12M128.3 162.3h2.3M130.6 162.3v2l18.5-.1v2h-.2M130.6 179.3v1.5"/>
<path d="M130.6 160.8v1.5M130.6 179h18.3M130.6 164.1h18.3M130.6 162.7h19.8M146.4 160.8h4v2.6h-1M148.9 165.2v1.3h.5M148.9 164.1v1.1M148.9 177.4h.1M148.9 162.7h.1M148.9 162.7v1.3M148.9 177.4v1.1M148.9 179v1.8"/>
<path d="M148.9 178.9h.2v1.9M148.9 160.8h.1M148.9 160.8l.1-.7h7.8v2h-5.4M148.9 164v.1M148.9 165.2v.1M148.9 178.5v.5M148.9 165.2h.9M148.9 178.5h.5M148.9 164h.5M148.9 179.8h.9M149.1 164.3h.7v.9M149.1 178.9h.7v.9"/>
<path d="M149.4 166.2v.3M149.4 178.5v.4M149.4 164v.3M149.4 166.5v8.6h1v2.3h-19.8M149.4 170.8h8.2M149.4 160.1v-1.8h7v1.8M149.8 165.2v1h-.7M149.8 179.8v1h-.7M150.4 177.3h-19.8v2M150.4 175.2h.1v2M150.4 177.5h-1v1M150.4 163.1h-1v.9"/>
<path d="M150.4 161h.1v2M150.4 179.6v1.2h-22.1M150.4 162h1M150.4 176.2h1M150.5 175.3h.3v1.9h-.4M150.5 161h.9v1M150.5 179.6v1M150.8 175.3h.6v.9M150.8 161v1.9l-.4 .1M150.8 179.6v1h-.4M151.4 176.2v1h-.6M151.4 162v.9h-.6"/>
<path d="M151.4 179.6v.9h-.6M156.8 162h.8v8.8M157.6 170.8v8.8h-7.8M342.7 179.8v3.6a2.49 2.49 0 0 0-2.5 2.5 2.49 2.49 0 0 0 2.5 2.5M344.7 179.8v3.6M112.6 197v5l1.2 6.6M112.6 197h.7M113.3 197l.2 4.5 .7 6.6M113.3 197h1.7M115 197l.1 4.4 .8 6.6M128.3 186.5h4M128.4 186.1v26"/>
<path d="M128.4 186.1l-.1 .2M128.4 186.1h3.7M132.1 186.1v26M132.1 186.1l.2 .2M132.3 194.4l146.6 .1M132.3 190.5h146.6M132.3 190.8h146.6M132.3 186.2h146.6M132.3 185.6h146.6M132.3 193.8h146.6M139.8 199.1h31.4M141.4 199.1l.6-.1v.3z"/>
<path d="M148.9 180.8h.1M149.4 180.8h.1M152.8 196l-1.2 2.8M154.7 184.9v.2h.8v-.2M154.9 184.6h.4M162.6 185.5a.5 .5 0 0 1-.2-.8 .5 .5 0 0 1 .8 0 .5 .5 0 0 1-.3 .8M163.7 183.9h.5M163.9 183.9v1.6M164.7 196.4h2.3M164.9 185.5a.5 .5 0 0 1-.2-.8 .5 .5 0 0 1 .8 0 .5 .5 0 0 1-.2 .8M165 197.2l.9 1.4M165.9 196.4v2.2"/>
<path d="M166.7 197.2l-.8 1.4M172.4 184.9v.2h.7l.1-.2M173.2 187.5l-.2 .1M173.9 184.3l-.4-.5h-9.2l-.4 .5-.4-.5h-9.2l-.3 .3-.1 1.4M247.3 184.3l.3-.5h9.3l.3 .5M247.5 183.9h-.2v1.6M248.2 185.5a.5 .5 0 0 1-.2-.8 .5 .5 0 0 1 .8 0 .5 .5 0 0 1-.2 .8M255.7 184.9v.2h.8v-.2M256.3 198.5l.6-.2a1.18 1.18 0 0 1 1.5 .5 .85 .85 0 0 1-.8 1.2 1.18 1.18 0 0 1-1.4-.5zM256.4 199.1h1.7M256.5 187.5l-.1 .1M257.2 198.3v1.7"/>
<path d="M257.2 187.8h31.6M278.9 185.5v27.3M278.9 186.1h3.9M278.9 186.3h3.9M282.8 186.1l.1 .1-.1 .1M282.8 186.1v.2M282.8 186.3v25.7M286.8 187.8l.1 .6h-.2zM286.8 187.8v9.1M290.1 185.5l.1 .6h-.3zM290.1 185.5v11.4M292 185.5h-159.7v27.3h159.7"/>
<path d="M336.7 183.4h8M338.6 187.8h.3l-.2 .6zM338.7 183.4v7M338.7 183.4l.2 .6h-.3zM342.7 181.8l.6-.2v.4zM342.7 181.8h4.9M344.1 181.6l.6 .2-.6 .2zM344.7 183.4a2.49 2.49 0 0 1 2.5 2.5 2.49 2.49 0 0 1-2.5 2.5h-8M356.8 183.8h10.2M113.8 208.6a1.8 1.8 0 0 0 2.1 1.4M114.2 208.1l.1 .4M114.3 208.5l.1 .5"/>
<path d="M114.3 208.5l-.5 .1M114.4 209v.1a1.65 1.65 0 0 0 1.5 .9M114.4 209h4.3M115.9 208l-1.7 .1M115.9 208h3.8v1.7M118.7 208.1v1.7M118.7 208.1h1M118.7 209.8h1M119.7 209.7v.3M119.7 209.7h4.5M120.1 218.4l-1.1 2.9M124.2 209.9l-8.3 .1"/>
<path d="M124.2 209.5v.4M124.2 209.5h4.1M124.2 209.9l.2 .1M124.4 210h3.8M128.3 209.9l-.1 .1M128.3 211.7h4M128.4 212.1h3.7M130.6 215.3h2.3M130.9 216.2l.8 1.3M131.7 215.3v2.2M132.3 212.1h150.5M132.3 207.8h146.6"/>
<path d="M132.3 207.5h146.6M132.3 212l-.2 .1M132.6 216.2l-.9 1.3M140.6 211.4l.1 .6h-.3zM140.6 209.6l-.2 8.4h-22.6M257.2 211.4l.2 .6h-.3zM257.2 210.5h31.6M257.3 209.6l-.2 8.4h22.7M261 218.4l-1.1 2.9M270.6 215.3h2.2M270.9 216.2l.8 1.3M271.7 215.3v2.2"/>
<path d="M272.6 216.2l-.9 1.3M278.9 212h3.9M282.8 212h.1M282.8 212v.1M282.9 212l-.1 .1M286.7 209.9h.2l-.1 .6zM286.8 200.4v10.1M289.9 212.2h.3l-.1 .6zM290.1 200.4v12.4M4 245.2h123v47.8M4 253.7h123M4 259.4h123"/>
<path d="M52.4 245.2v47.8M83.5 253.7v5.7M104.7 253.7v5.7M216 253h200M216 248h65M216 258h65M228.6 243v15M255.2 243v15M281 243v50M296 243v30M346 243v30M361 243v30"/>
<path d="M381 253v20M392 253v20M416 243h-200v50M4 265h123M4 270.6h123M4 276.2h123M84.9 279.3h1.3M85.5 278.6v1.3M216 278h65M216 273h200M216 263h165M216 268h65"/>
<path d="M231 263v15M256 263v15M311 273v20M393.4 260.5l9-2.5v10l-9-2.5zM4 281.8h123M4 287.4h123M83.5 287.4v5.6M84.9 280.6h1.3M104.7 287.4v5.6M267.4 287.2h1.2M267.4 286h1.2M268 285.5v1.1"/>
<circle cx="134.1" cy="49.9" r="1"/>
<circle cx="134.1" cy="59.9" r=".95"/>
<circle cx="134.1" cy="60" r="1.01"/>
<circle cx="134.1" cy="49.9" r=".94"/>
<circle cx="140.6" cy="43.6" r=".9"/>
<circle cx="151.1" cy="44.1" r=".84"/>
<circle cx="151.1" cy="44.1" r="1"/>
<circle cx="157.4" cy="44.1" r="1.12"/>
<circle cx="163.6" cy="44.1" r=".82"/>
<circle cx="163.6" cy="44.1" r=".41"/>
<circle cx="163.6" cy="44.1" r=".99"/>
<circle cx="169.8" cy="44.1" r="1.11"/>
<circle cx="176.1" cy="44.1" r=".83"/>
<circle cx="176.1" cy="44.1" r="1"/>
<circle cx="207.3" cy="43.6" r=".9"/>
<circle cx="240.6" cy="43.6" r=".9"/>
<circle cx="257.3" cy="43.6" r=".9"/>
<circle cx="277.1" cy="49.9" r=".99"/>
<circle cx="277.2" cy="49.9" r=".95"/>
<circle cx="277.2" cy="59.9" r="1.01"/>
<circle cx="277.2" cy="59.9" r=".95"/>
<circle cx="140.6" cy="66.3" r=".9"/>
<circle cx="151.1" cy="65.8" r=".84"/>
<circle cx="151.1" cy="65.8" r="1"/>
<circle cx="157.4" cy="65.8" r="1.12"/>
<circle cx="163.6" cy="65.8" r=".41"/>
<circle cx="163.6" cy="65.8" r=".82"/>
<circle cx="163.6" cy="65.8" r="1"/>
<circle cx="169.8" cy="65.8" r="1.11"/>
<circle cx="176.1" cy="65.8" r="1"/>
<circle cx="176.1" cy="65.8" r=".82"/>
<circle cx="177.3" cy="73.5" r=".98"/>
<circle cx="207.3" cy="66.3" r=".9"/>
<circle cx="240.6" cy="66.3" r=".9"/>
<circle cx="248.4" cy="69.1" r=".89"/>
<circle cx="248.4" cy="69.1" r=".87"/>
<circle cx="159.4" cy="115.7" r=".9"/>
<circle cx="159.4" cy="115.7" r=".99"/>
<circle cx="159.4" cy="115.7" r=".34"/>
<circle cx="162.3" cy="115.7" r=".89"/>
<circle cx="162.3" cy="115.7" r=".87"/>
<circle cx="164.9" cy="115.7" r=".86"/>
<circle cx="164.9" cy="115.7" r=".89"/>
<circle cx="172.6" cy="118.8" r=".87"/>
<circle cx="172.6" cy="118.8" r="1"/>
<circle cx="172.6" cy="118.8" r=".9"/>
<circle cx="248.6" cy="118.8" r=".87"/>
<circle cx="248.6" cy="118.8" r="1"/>
<circle cx="248.6" cy="118.8" r=".89"/>
<circle cx="255.9" cy="118.8" r=".88"/>
<circle cx="255.9" cy="118.8" r="1"/>
<circle cx="308.6" cy="116.4" r=".97"/>
<circle cx="311.4" cy="115.8" r=".91"/>
<circle cx="322.4" cy="115.6" r=".99"/>
<circle cx="322.4" cy="115.6" r=".92"/>
<circle cx="325.1" cy="116.4" r=".96"/>
<circle cx="325.7" cy="119.2" r=".92"/>
<circle cx="277.3" cy="124" r="1"/>
<circle cx="277.3" cy="124" r=".96"/>
<circle cx="308.1" cy="130.1" r=".91"/>
<circle cx="308.6" cy="132.9" r=".97"/>
<circle cx="311.3" cy="133.7" r=".92"/>
<circle cx="316.9" cy="124.7" r="8.8"/>
<circle cx="322.3" cy="133.5" r=".92"/>
<circle cx="325.1" cy="132.9" r=".96"/>
<circle cx="325.9" cy="130.2" r=".91"/>
<circle cx="334.2" cy="135.8" r="1.18"/>
<circle cx="334.2" cy="135.8" r="1.32"/>
<circle cx="334.2" cy="128.3" r="1.5"/>
<circle cx="334.2" cy="135.8" r="1.5"/>
<circle cx="334.2" cy="135.8" r="1.14"/>
<circle cx="334.2" cy="128.3" r="1.14"/>
<circle cx="334.2" cy="128.3" r="1.33"/>
<circle cx="334.2" cy="128.3" r="1.17"/>
<circle cx="356.2" cy="135.8" r="1.18"/>
<circle cx="356.2" cy="135.8" r="1.33"/>
<circle cx="356.2" cy="128.3" r="1.17"/>
<circle cx="356.2" cy="135.8" r="1.13"/>
<circle cx="356.2" cy="128.3" r="1.13"/>
<circle cx="356.2" cy="128.3" r="1.34"/>
<circle cx="356.2" cy="128.3" r="1.5"/>
<circle cx="356.2" cy="135.8" r="1.5"/>
<circle cx="140.6" cy="199.1" r=".84"/>
<circle cx="140.6" cy="187.8" r=".9"/>
<circle cx="152.2" cy="197.4" r=".98"/>
<circle cx="155.1" cy="185" r=".42"/>
<circle cx="162.8" cy="185" r=".4"/>
<circle cx="165.1" cy="185" r=".4"/>
<circle cx="172.8" cy="185" r=".43"/>
<circle cx="173.9" cy="199.1" r=".84"/>
<circle cx="173.9" cy="187.8" r=".9"/>
<circle cx="207.3" cy="187.8" r=".9"/>
<circle cx="240.6" cy="187.8" r=".9"/>
<circle cx="248.4" cy="185" r=".39"/>
<circle cx="256.1" cy="185" r=".42"/>
<circle cx="256.9" cy="199.1" r="2.43"/>
<circle cx="257.3" cy="187.8" r=".9"/>
<circle cx="119.6" cy="219.9" r=".99"/>
<circle cx="140.6" cy="210.5" r=".9"/>
<circle cx="173.9" cy="210.5" r=".9"/>
<circle cx="207.3" cy="210.5" r=".9"/>
<circle cx="240.6" cy="210.5" r=".9"/>
<circle cx="257.3" cy="210.5" r=".9"/>
<circle cx="260.4" cy="219.9" r=".98"/>
</g>
<path d="M412.4 262.3a2.5 2.5 0 0 0-4.1-1.1 2.5 2.5 0 0 0 1 4.2 2.5 2.5 0 0 0 3.2-2.9l-.1-.2" fill="none" stroke="#000" stroke-width=".3" stroke-dasharray="30.5 1.3 1.3 1.3" stroke-dashoffset="24.5" stroke-linecap="butt"/>
<path d="M414.8 261.5a5 5 0 0 0-8.3-2 5 5 0 0 0 2.2 8.3 5 5 0 0 0 6.2-6l-.1-.3" fill="none" stroke="#000" stroke-width=".3" stroke-dasharray="30.5 1.3 1.3 1.3" stroke-dashoffset="16.7" stroke-linecap="butt"/>
<path d="M345.2 124.7v15.5" fill="none" stroke="#000" stroke-width=".3" stroke-dasharray="30.5 1.3 1.3 1.3" stroke-dashoffset="24.6"/>
<path d="M256.4 199.1h-.8M257.3 200v.8M257.3 198.3v-.8M258.1 199.1h.8" fill="none" stroke="#000" stroke-width=".3" stroke-dasharray="30.5 1.3 1.3 1.3"/>
<path d="M410 255.7v14.9" fill="none" stroke="#000" stroke-width=".3" stroke-dasharray="30.5 1.3 1.3 1.3" stroke-dashoffset="25"/>
<path d="M403.4 263l12.6-.1" fill="none" stroke="#000" stroke-width=".3" stroke-dasharray="30.5 1.3 1.3 1.3" stroke-dashoffset="26.1"/>
<path d="M216 248v5" fill="none" stroke="#000" stroke-width=".3" stroke-dasharray="30.5 1.3 1.3 1.3" stroke-dashoffset="29.9"/>
<path d="M137.8 65.8v-21.7M163.6 65.8v-21.7M246.9 65.8v-21.7M272.8 65.8v-21.7" fill="none" stroke="#f00" stroke-width=".3" stroke-dasharray="30.5 1.3 1.3 1.3" stroke-dashoffset="21.6"/>
<g fill="#000">
<path d="M331.1 137.4l.5-.3-.3 .5z"/>
<path d="M112.6 35.4l.6-.1v.3zM137.2 35.3l.6 .1-.6 .2z"/>
<path d="M163 31.1l.6 .2-.6 .1zM112.6 31.3l.6-.2v.3zM282.3 35.3l.6 .1-.6 .2zM272.8 35.4l.6-.1v.3zM246.3 31.1l.6 .2-.6 .1zM163.6 31.3l.6-.2v.3z"/>
<path d="M183.4 44.1l.2 .6h-.3zM183.3 65.2h.3l-.2 .6z"/>
<path d="M112.6 107.5l.6-.1v.3zM282.3 107.4l.6 .1-.6 .2zM151.1 39.1l.6-.2v.3zM175.5 38.9l.6 .2-.6 .1zM141.1 35.4l.6-.1v.3zM185.5 35.3l.6 .1-.6 .2zM151.5 66.5l.2 .6 .2-.1zM163.9 66.6v.6l.3-.1zM345.2 141.1l.6-.2v.3zM358.3 140.9l.6 .2-.6 .1zM112.6 155.8l.6-.1v.3zM140 155.7l.6 .1-.6 .2zM140.6 211.4l-.2 .6h.3zM257.2 211.4l-.1 .6h.3zM141.4 199.1l.6 .2v-.3z"/>
<path d="M365.8 137.9h.3l-.2 .6zM365.9 112.5l.2 .6h-.3z"/>
<path d="M140.6 155.8l.6-.1v.3zM173.3 155.7l.6 .1-.6 .2z"/>
<path d="M173.9 155.8l.6-.1v.3zM240 155.7l.6 .1-.6 .2z"/>
<path d="M240.6 155.8l.6-.1v.3zM256.6 155.7l.6 .1-.6 .2z"/>
<path d="M282.3 155.7l.6 .1-.6 .2zM257.2 155.8l.6-.1v.3z"/>
<path d="M344.6 140.9l.6 .2-.6 .1zM331.6 141.1l.6-.2v.3zM344.1 181.6l.6 .2-.6 .2zM342.7 181.8l.6-.2v.4z"/>
<path d="M286.8 187.8l.1 .6h-.2zM286.7 209.9h.2l-.1 .6zM290.1 185.5l.1 .6h-.3zM289.9 212.2h.3l-.1 .6z"/>
<path d="M338.7 183.4l.2 .6h-.3zM338.6 187.8h.3l-.2 .6z"/>
</g>
<g font-size="6.3">
<text x="282.1" y="250.3">名称</text>
<text x="347.1" y="250.3">图号</text>
<text x="282.1" y="260.3">材质</text>
<text x="347.1" y="260.3">质量</text>
<text x="383.3" y="262.1">视</text>
<text x="383.3" y="269.9">图</text>
<text x="282.1" y="270.3">版次</text>
<text x="347.1" y="270.3">比例</text>
</g>
<g font-size="4.2">
<text x="4.8" y="237.6">注意：1.行走平行度（正面+侧面），450行程内，≤±0.03mm，1000行程内，≤±0.05mm。</text>
<text x="12.2" y="243.3">2.本体形变，450行程内，≤±0.03mm，1000行程内，≤±0.05mm。</text>
<text x="18.6" y="251.3">型号/规格</text>
<text x="70.6" y="251.3">GTH8-250-BL-M20-C4</text>
<text x="301.9" y="249.5">GTH8-250-BL-M20-C4</text>
<text x="14.4" y="258.3">螺杆型号/规格</text>
<text x="19.7" y="263.9">有效行程</text>
<text x="63.7" y="258.3">1605</text>
<text x="86.5" y="263.9">250</text>
<text x="89.9" y="258.3">1610</text>
<text x="111.7" y="258.3">1620</text>
<text x="19.7" y="269.5">精度等级</text>
<text x="87.6" y="269.5">C7</text>
<text x="259" y="267">2022/9/23</text>
<text x="19.7" y="275.2">马达容量</text>
<text x="70.6" y="275.2">200/400W（无刹车）</text>
<text x="15.4" y="280.8">重复定位精度</text>
<text x="86.7" y="280.8">0.02</text>
<text x="9.1" y="286.4">感应开关方式及数量</text>
<text x="72.7" y="286.4">外挂型三只（C4）</text>
<text x="15.5" y="292">建议最快速度</text>
<text x="60.5" y="292">250MM/S</text>
<text x="86.7" y="292">500MM/S</text>
<text x="106.4" y="292">1000MMM/S</text>
</g>
<g font-size="4.1">
<text x="360.9" y="182.7">I</text>
<text x="356.8" y="187.9">1 : 1</text>
<text x="260.4" y="200.6">I</text>
</g>
<g font-size="3.5">
<text x="119.5" y="32.5">153 滑台原点位置</text>
<text x="197.9" y="32.5">250 有效行程</text>
<text x="74.3" y="36.7">75.50 滑台极限位置 1</text>
<text x="165.5" y="36.7">135</text>
<text x="166.4" y="40.3">75</text>
<text x="284.8" y="36.7">30.50 滑台极限位置 1</text>
<text x="184.7" y="56.3" transform="rotate(-90 184.7 56.3)">65</text>
<text x="168.6" y="74.7">2 x</text>
<text x="180.3" y="74.7">5</text>
<text x="188.7" y="74.7">8</text>
<text x="162.3" y="81.9">4 x M6 贯穿</text>
<text x="196.6" y="108.8">511</text>
<text x="367.2" y="128" transform="rotate(-90 367.2 128)">78</text>
<text x="314.4" y="142.8">基准面</text>
<text x="334.3" y="142.3">40.70</text>
<text x="350.9" y="142.3">41</text>
<text x="126.6" y="157.1">84</text>
<text x="150.4" y="157.1">100</text>
<text x="198.5" y="157.1">200</text>
<text x="244.6" y="157.1">50</text>
<text x="267.5" y="157.1">77</text>
<text x="347.7" y="183.1">2</text>
<text x="143.4" y="198.6">2 x</text>
<text x="154.9" y="198.6">5 H7</text>
<text x="168.8" y="198.6">4</text>
<text x="288.1" y="200.4" transform="rotate(-90 288.1 200.4)">68</text>
<text x="291.3" y="200.4" transform="rotate(-90 291.3 200.4)">82</text>
<text x="338.3" y="201" transform="rotate(-90 338.3 201)">+0.012</text>
<text x="341.8" y="199.2" transform="rotate(-90 341.8 199.2)">0</text>
<text x="341.8" y="204.5" transform="rotate(-90 341.8 204.5)">5</text>
<text x="117.9" y="217.6">6 x M6</text>
<text x="122.3" y="221.1">5.40 贯穿</text>
<text x="134.5" y="217.6">15</text>
<text x="259.7" y="217.6">4 x M6</text>
<text x="263.2" y="221.1">5.40 贯穿</text>
<text x="274.5" y="217.6">15</text>
<text x="221.4" y="246.8">1</text>
<text x="221.4" y="251.8">2</text>
<text x="218.8" y="256.8">序号</text>
<text x="232.2" y="256.8">修 订 版 次</text>
<text x="257.5" y="256.8">设计变更编号</text>
<text x="228.2" y="261.8">设</text>
<text x="240.1" y="261.8">计</text>
<text x="252" y="261.8">变</text>
<text x="263.9" y="261.8">更</text>
<text x="219.1" y="266.7">设 计</text>
<text x="368.3" y="269.3">1:3</text>
<text x="219.1" y="271.7">校 核</text>
<text x="219.1" y="276.7">批 准</text>
<text x="222.9" y="282.7">技术要求：</text>
<text x="231.8" y="287.3">1、未标注公差全部 0.1</text>
<text x="231.7" y="291.8">2、未标注倒角全部C0.3</text>
</g>
</svg>
